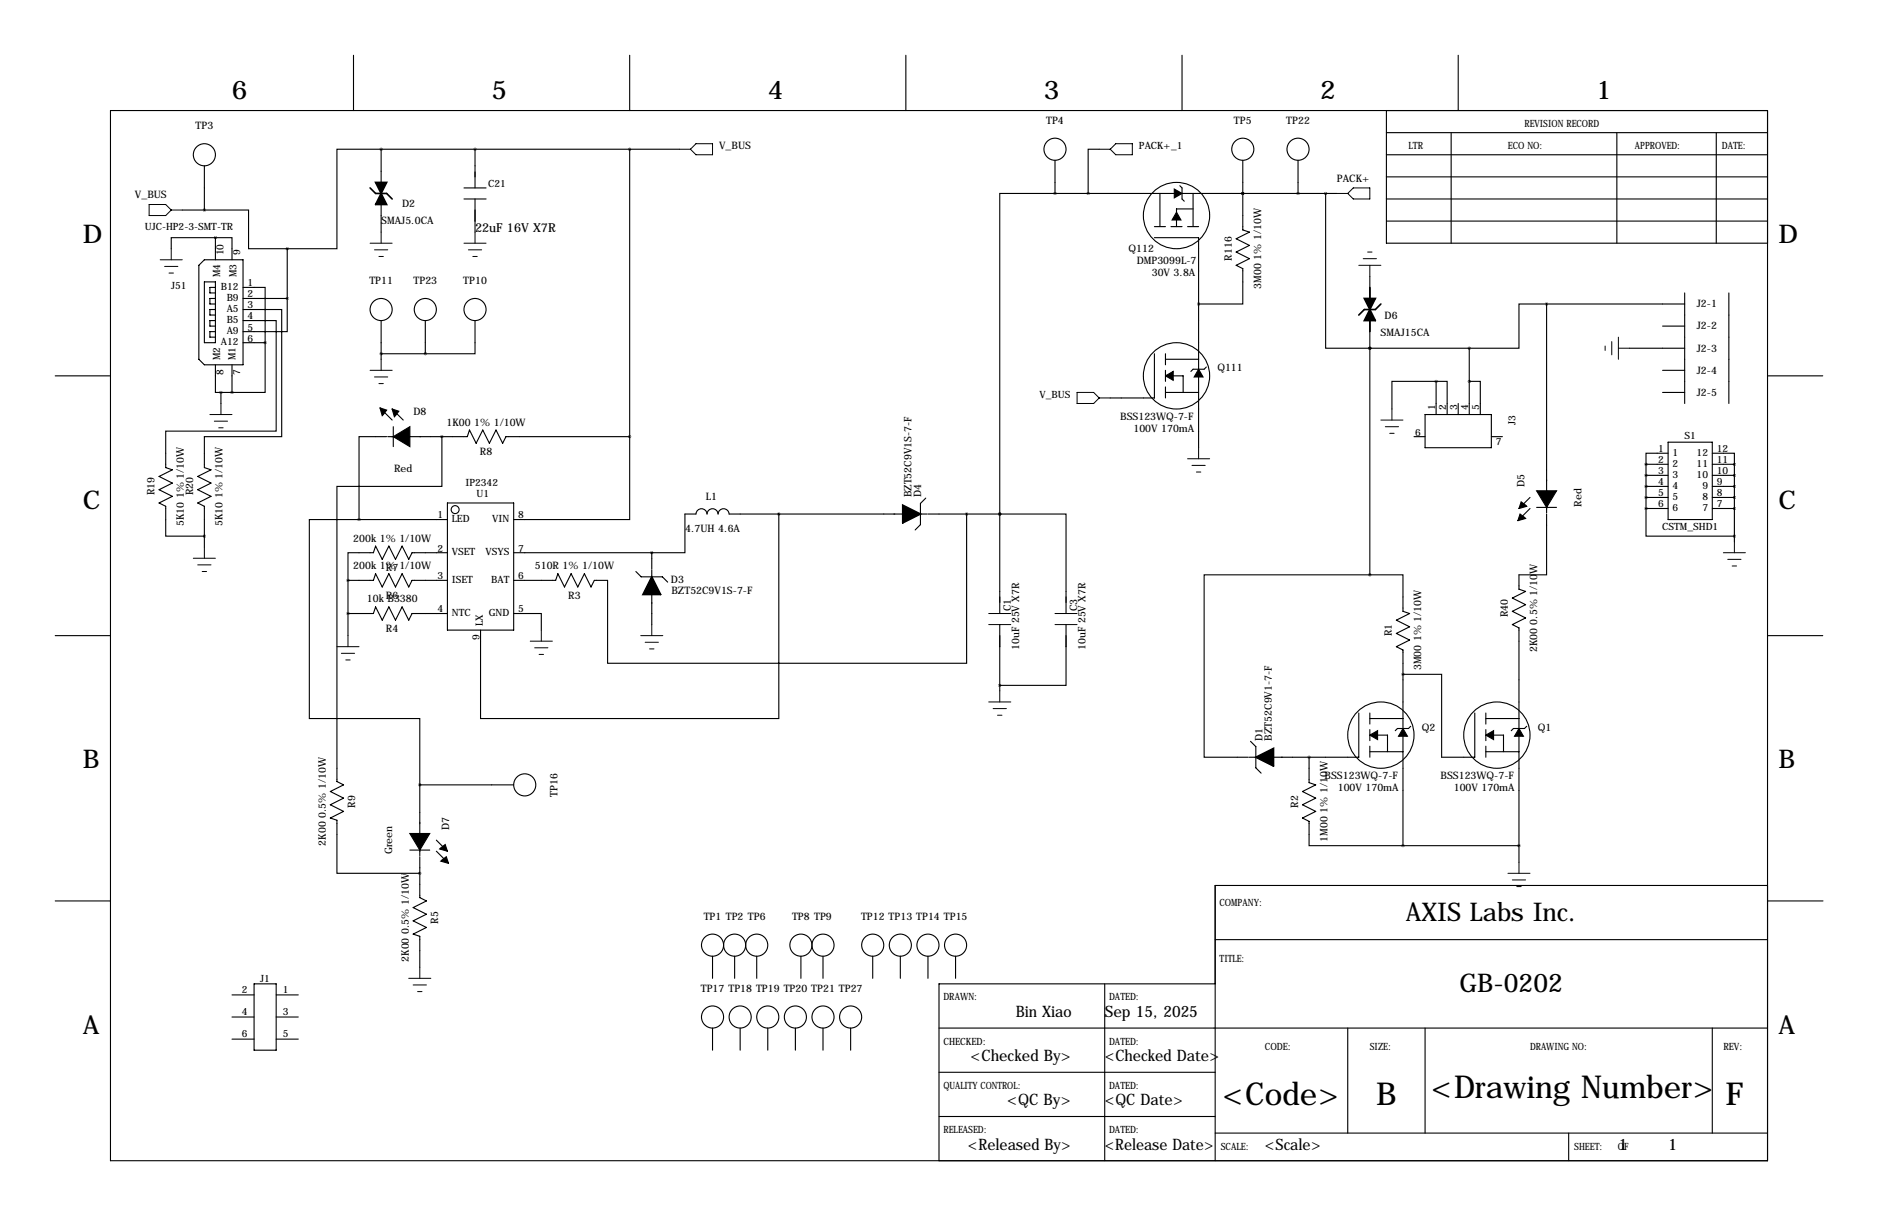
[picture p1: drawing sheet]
<svg xmlns="http://www.w3.org/2000/svg" width="432mm" height="279mm" viewBox="0 0 432 279" stroke-linecap="round" stroke-linejoin="round" font-family="sans-serif">
<g fill="none" stroke="#000" stroke-width=".25">
<path d="M81.3 12.7v12.7M144.8 12.7v12.7M208.3 12.7v12.7M271.8 12.7v12.7M335.3 12.7v12.7M25.4 25.4h381v241.3h-381zM47 38.1v10.2M87.6 34.3h-10.1v22.9h-11.5M87.6 34.3v7.6M87.6 34.3h68.6M109.2 34.3v8.9M144.8 34.3v66"/>
<path d="M242.6 36.8v7.6M252.7 34.3h-2.5v10.1M285.8 36.8v16l1.5 .5-3.1 1.6 3.1 1.5-3.1 1.5 3.1 1.5-3.1 1.6 1.6 .7v8.1h-10.2M298.4 36.8v7.6M318.8 30.5h87.6M318.8 35.6h87.6M318.8 25.4v30.5h87.6M333.7 30.5v25.4M371.8 30.5v25.4M394.6 30.5v25.4M41.9 48.3h5.1M47 48.3h10.1v8.9h8.9"/>
<path d="M49.5 54.6h3.8v5.1M49.5 54.6h-10.1v2.6M49.5 54.6v5.1M66 57.2v11.4M87.6 47v6.3M106.7 45.7h5.1M106.7 43.2h5.1M109.2 45.7v7.6M242.6 44.4h-12.7v73.7M242.6 44.4h64.7M265.4 54.6h10.2v48.3M265.4 52.1h2.6"/>
<path d="M266.7 44.4v7.7M269.2 52.1h2.6M271.3 42.7l.5 .5v2.5l.5 .5M273 52.1h2.6M274.3 44.4v7.7M274.3 48h-3.8v4.1M285.8 44.4h.1M304.8 44.4v35.6h10.2M318.8 45.7h87.6M318.8 50.8h87.6M318.8 40.6h87.6M45.7 61l1.3-1.3h8.9v24.1h-8.9l-1.3-1.3z"/>
<path d="M47 64.8h2.5v13.9h-2.5zM49.5 66h-1.2v1.3h1.2M49.5 68.6h-1.2v1.2h1.2M49.5 71.1h-1.2v1.3h1.2M49.5 73.7h-1.2v1.2h1.2M49.5 76.2h-1.2v1.3h1.2M55.9 66h5.1v12.7M55.9 73.7h7.6v25.4h-25.4v8.3l1.5 .5-3 1.6 3 1.5-3 1.5 3 1.5-3 1.6 1.5 .7v6.9h8.9M55.9 71.1h8.9v29.2h-17.8v7.1l1.5 .5-3 1.6 3 1.5-3 1.5 3 1.5-3 1.6 1.5 .7v9.4M55.9 68.6h10.1M55.9 78.7h5.1M61 78.7v11.5h-7.7"/>
<path d="M66 68.6v7.6h-10.1M87.6 73.7v8.8M97.8 73.7v7.6M109.2 73.7v7.6h-11.4M315 63.5v68.6M355.6 69.8h-6.4v10.2h-11.4M355.6 69.8h31.7M355.6 69.8v48.1M382.3 74.9h5M387.3 67.3v25.4M397.5 67.3v25.4M12.7 86.4h12.7"/>
<path d="M49.5 83.8v6.4h1.3M50.8 90.2h2.5M50.8 90.2v2.5M53.3 83.8v6.4M87.6 94l2.6 2.5M87.6 81.3h10.2M90.2 94l2.5 2.5M90.4 98v4.6M265.4 81.3v10.1h-10.1M268 81.3v2.5M268 85.1v2.5M268 88.9v2.5"/>
<path d="M268 90.2h7.6M268 82.5h7.6M269.7 86.4h2.3v3.8M277.4 84.3l-.5 .5h-2.6l-.5 .5M315 80h.1M315 80h22.8M327.7 95.2h15.2v7.7h-15.2zM330.2 87.6h2.5v7.6M330.2 87.6h-10.2v6.4M330.2 87.6v7.6M335.3 92.7v2.5M337.8 87.6h2.6v7.6"/>
<path d="M337.8 80v15.2M374.6 80h12.7M382.3 90.2h5M382.3 85.1h5M406.4 86.4h12.7M82.5 119.4h-11.4v45.7h25.4v15.2M82.5 119.4h20.4M88.9 100.3h-6.4v19.1M89.2 100.3h18.2l.5-1.5 1.6 3.1 1.5-3.1 1.5 3.1 1.5-3.1 1.6 3.1 .7-1.6h28.5M101.6 100.3v11.5h-24.1v67.8l1.5 .7-3.1 1.6 3.1 1.5-3.1 1.5 3.1 1.5-3.1 1.6 1.6 .5v12.2h19M102.9 115.6h15.2v29.2h-15.2zM144.8 100.3v19.1h-26.7"/>
<path d="M160 118.1h-2.5v8.9h-7.6M160 118.1a1.27 1.27 0 0 1 1.3-1.2 1.27 1.27 0 0 1 1.3 1.2M162.6 118.1a1.27 1.27 0 0 1 1.2-1.2 1.27 1.27 0 0 1 1.3 1.2M165.1 118.1a1.27 1.27 0 0 1 1.3-1.2 1.27 1.27 0 0 1 1.2 1.2h40M179.1 118.1v47h-68.6v-20.3M211.6 118.1h1.6M212.9 114.5l-1.3 1.2v4.8l-1.2 1.3M213.4 118.1h16.5M222.2 118.1v34.3h-82.5v-19.1h-3l-.8 1.6-1.5-3.1-1.6 3.1-1.5-3.1-1.5 3.1-1.5-3.1-.5 1.5h-9.7M229.9 118.1h.1M229.9 118.1h15.2v22.9M229.9 118.1v22.9"/>
<path d="M325.1 100.3h2.6M342.9 100.3h2.5M351.8 114.3l-2.6 2.5M351.8 116.8l-2.6 2.6M353.3 116.6h4.6M355.6 118.1v14h-6.4v3.3l1.6 .5-3.1 1.5 3.1 1.5-3.1 1.6 3.1 1.5-3.1 1.5 1.5 .8v53.8M378.5 116.8v6.4h20.3M378.5 106.7h5M378.5 109.2h5M378.5 111.8h5M378.5 114.3h5M378.5 116.8h5"/>
<path d="M378.5 106.7v10.1M383.5 104.1h-5v2.6M383.5 101.6h10.2v17.8h-10.2zM393.7 104.1h5.1v2.6M393.7 106.7h5.1M393.7 109.2h5.1M393.7 111.8h5.1M393.7 114.3h5.1M393.7 116.8h5.1M398.8 106.7v17.8M80 133.3h5.9l.5-1.5 1.5 3.1 1.5-3.1 1.5 3.1 1.6-3.1 1.5 3.1 .7-1.6h8.2M80 133.3v12.7"/>
<path d="M102.9 127h-8.2l-.7 1.5-1.5-3-1.6 3-1.5-3-1.5 3-1.5-3-.5 1.5h-5.9v6.3M118.1 127h31.8M146.2 131.3l1.2 1.2h4.9l1.2 1.3M149.9 127v3.8M149.9 131v1.5M149.9 136.6v6.9M315 132.1h7.6v8.4l1.5 .5-3 1.5 3 1.5-3 1.5 3 1.6-3 1.5 1.5 .8v44.9M315 132.1h-38.1v41.9h10.1M12.7 146h12.7M80 141h5.9l.5-1.6 1.5 3.1 1.5-3.1 1.5 3.1 1.6-3.1 1.5 3.1 .7-1.5h8.2M118.1 141h6.4v3.8M229.9 143.5v15.3"/>
<path d="M245.1 143.5v14h-15.2M322.6 154.9h8.9v19.1h7.6v-10.2M406.4 146h12.7M287.2 174h1.5M287.5 170.3l1.2 1.3v4.8l1.3 1.2M301 174v5.8l1.5 .5-3 1.6 3 1.5-3 1.5 3 1.5-3 1.6 1.5 .7v5.6h21.6M312.4 163.8v10.2h-19.6M315 163.8v2.6M315 167.6v2.6M315 171.4v2.6M315 172.7h7.6M315 165.1h7.6"/>
<path d="M316.7 168.9h2.3v3.8M324.4 166.9l-.6 .5h-2.5l-.5 .5M341.6 163.8v2.6M341.6 167.6v2.6M341.6 171.4v2.6M341.6 172.7h7.6M341.6 165.1h7.6M343.4 168.9h2.3v3.8M351 166.9l-.5 .5h-2.5l-.5 .5M94.2 195.3h4.6M96.5 180.3v16.3M96.5 196.8v9.4l1.5 .8-3 1.5 3 1.6-3 1.5 3 1.5-3 1.5 1.5 .5v7.1"/>
<path d="M96.5 180.3h21.6M100.3 193l2.6 2.6M100.3 195.6l2.6 2.5M322.6 194.3h26.6M12.7 207h12.7M163.8 219.7v5.1M168.9 219.7v5.1M174 219.7v5.1M184.1 219.7v5.1M189.2 219.7v5.1M200.7 219.7v5.1M207 219.7v5.1"/>
<path d="M213.4 219.7v5.1M219.7 219.7v5.1M279.4 215.9h127M406.4 203.5h-127v63.2M406.5 207h12.7M53.3 228.6h5.1M53.3 233.7h5.1M53.3 238.8h5.1M58.4 226.1h5.1v15.2h-5.1zM63.5 228.6h5.1M63.5 233.7h5.1M63.5 238.8h5.1"/>
<path d="M163.8 236.2v5.1M170.2 236.2v5.1M176.5 236.2v5.1M182.9 236.2v5.1M189.2 236.2v5.1M195.6 236.2v5.1M215.9 236.2h190.5M254 226.1v40.6M279.4 226.1h-63.5v40.6M309.9 236.2v24.1M327.7 236.2v24.1M393.7 236.2v24.1"/>
<path d="M215.9 246.4h63.5M215.9 256.5h63.5M279.4 260.3h127M360.7 260.3v6.4"/>
<circle cx="47" cy="35.6" r="2.54"/>
<circle cx="242.6" cy="34.3" r="2.54"/>
<circle cx="285.8" cy="34.3" r="2.54"/>
<circle cx="298.5" cy="34.3" r="2.54"/>
<circle cx="270.5" cy="49.5" r="7.6"/>
<circle cx="87.6" cy="71.1" r="2.54"/>
<circle cx="97.8" cy="71.1" r="2.54"/>
<circle cx="109.2" cy="71.1" r="2.54"/>
<circle cx="270.5" cy="86.4" r="7.6"/>
<circle cx="104.6" cy="117.1" r=".91"/>
<circle cx="317.5" cy="168.9" r="7.6"/>
<circle cx="344.2" cy="168.9" r="7.6"/>
<circle cx="120.7" cy="180.3" r="2.54"/>
<circle cx="163.8" cy="217.2" r="2.54"/>
<circle cx="168.9" cy="217.2" r="2.54"/>
<circle cx="174" cy="217.2" r="2.54"/>
<circle cx="184.2" cy="217.2" r="2.54"/>
<circle cx="189.2" cy="217.2" r="2.54"/>
<circle cx="200.7" cy="217.2" r="2.54"/>
<circle cx="207" cy="217.2" r="2.54"/>
<circle cx="213.4" cy="217.2" r="2.54"/>
<circle cx="219.7" cy="217.2" r="2.54"/>
<circle cx="163.8" cy="233.7" r="2.54"/>
<circle cx="170.2" cy="233.7" r="2.54"/>
<circle cx="176.5" cy="233.7" r="2.54"/>
<circle cx="182.9" cy="233.7" r="2.54"/>
<circle cx="189.2" cy="233.7" r="2.54"/>
<circle cx="195.6" cy="233.7" r="2.54"/>
</g>
<g fill="#000" stroke="#000" stroke-width=".25">
<path d="M270.5 48.8l1 1.7h-2zM270 43.4l1.8 1-1.8 1.1zM87.4 93.7l1.5 .5-1 1.3zM90.2 94l1.5 .5-1 1.3zM268 86.4l1.7-1.1v2.1zM275.6 84.8l1 1.8h-2zM90.4 100.3h3.8v2.3zM90.4 100.3l3.8-2.3v2.3zM349.5 118.1l1.3 1-1.8 .5zM349.8 115.3l1.2 1-1.8 .5zM355.6 112.8h2.3l-2.3 3.8zM353.3 112.8h2.3v3.8z"/>
<path d="M315 168.9l1.7-1v2zM322.6 167.4l1 1.8h-2zM341.6 168.9l1.8-1v2zM349.2 167.4l1.1 1.8h-2.1zM94.2 191.5h2.3v3.8zM96.5 191.5h2.3l-2.3 3.8zM101.1 195.1l1.3-1 .5 1.5zM101.3 197.9l1.3-1.1 .5 1.6z"/>
</g>
<path d="M87.6 44.4l1.3 2.6h-2.5zM86.4 41.9h2.5l-1.3 2.5zM313.7 68.6h2.5l-1.2 2.5zM315 71.1l1.2 2.6h-2.5zM149.9 132.5l2 4.1h-4.1zM207.6 116.1l4 2-4 2zM288.7 174l4.1-2v4z" fill="#000" stroke="#000" stroke-width=".38"/>
<path d="M85.1 43.2l1.3 1.2h2.5l1.3 1.3M317.5 69.8l-1.3 1.3h-2.5l-1.3 1.3" fill="none" stroke="#000" stroke-width=".38"/>
<g fill="none" stroke="#000" stroke-width=".23">
<path d="M156.2 34.3h2.5M160 33h3.8v2.6h-3.8l-1.3-1.3zM252.7 34.3h2.6M256.5 33h3.8v2.6h-3.8l-1.2-1.3zM34.3 47h3.8l1.3 1.3-1.3 1.2h-3.8zM36.8 59.7h5.1M39.4 57.2v2.5M39.4 48.3h2.5M85.1 55.9h5.1M86.1 57.4h3.1M87.1 58.9h1M87.6 53.3v2.6"/>
<path d="M106.7 55.9h5.1M107.7 57.4h3M108.7 58.9h1M109.2 53.3v2.6M307.3 44.4h2.6M311.1 43.2h3.9v2.5h-3.9l-1.2-1.3zM313.4 59.4h3.1M314.5 57.9h1M37.8 61.2h3.1M38.9 62.7h1M312.4 61h5.1M315 61v2.5"/>
<path d="M369.1 79.5v1M370.6 78.5v3M372.1 77.5v5M48.3 95.2h5M49.3 96.8h3M50.3 98.3h1M50.8 92.7v2.5M85.1 85.1h5.1M86.1 86.6h3.1M87.1 88.1h1M87.6 82.5v2.6M247.6 90.2h3.9l1.2 1.2-1.2 1.3h-3.9z"/>
<path d="M252.7 91.4h2.6M317.5 96.5h5.1M318.5 98h3.1M319.5 99.6h1M320 94v2.5M372.1 80h2.5M273 105.4h5.1M274.1 106.9h3M275.1 108.5h1M275.6 102.9v2.5M44.4 128.3h5.1M45.5 129.8h3"/>
<path d="M46.5 131.3h1M47 125.7v2.6M396.2 127h5.1M397.3 128.5h3M398.3 130h1M398.8 124.5v2.5M77.5 148.6h5M78.5 150.1h3M79.5 151.6h1M80 146v2.6M121.9 147.3h5.1M122.9 148.8h3.1"/>
<path d="M124 150.4h1M124.5 144.8v2.5M147.3 146h5.1M148.3 147.6h3.1M149.4 149.1h1M149.9 143.5v2.5M227.3 141h5.1M227.3 143.5h5.1M229.9 158.8v2.5M242.6 141h5M242.6 143.5h5M227.3 161.3h5.1"/>
<path d="M228.3 162.8h3.1M229.4 164.3h1M349.2 198.1v2.6M346.7 200.7h5.1M347.7 202.2h3.1M348.7 203.7h1.1M94 224.8h5.1M95 226.3h3M96 227.8h1M96.5 222.2v2.6"/>
</g>
<path d="M285.7 44.5a.05 .05 0 0 0 .1 0 .05 .05 0 0 0-.1 0zM285.7 44.5a.05 .05 0 0 0 .1 0 .05 .05 0 0 0-.1 0zM378.4 106.7a.05 .05 0 0 0 .1 0 .05 .05 0 0 0-.1 0zM378.4 114.3a.05 .05 0 0 0 .1 0 .05 .05 0 0 0-.1 0zM378.4 111.8a.05 .05 0 0 0 .1 0 .05 .05 0 0 0-.1 0zM378.4 109.2a.05 .05 0 0 0 .1 0 .05 .05 0 0 0-.1 0zM378.4 116.8a.05 .05 0 0 0 .1 0 .05 .05 0 0 0-.1 0zM49.5 54.6a.05 .05 0 0 0 .1 0 .05 .05 0 0 0-.1 0zM66 68.6a.05 .05 0 0 0 .1 0 .05 .05 0 0 0-.1 0zM60.9 78.7a.05 .05 0 0 0 .1 0 .05 .05 0 0 0-.1 0zM53.3 90.2a.05 .05 0 0 0 .1 0 .05 .05 0 0 0-.1 0zM66 57.2a.05 .05 0 0 0 .1 0 .05 .05 0 0 0-.1 0zM87.6 34.3a.05 .05 0 0 0 .1 0 .05 .05 0 0 0-.1 0zM314.9 80a.05 .05 0 0 0 .1 0 .05 .05 0 0 0-.1 0zM314.9 80a.05 .05 0 0 0 .1 0 .05 .05 0 0 0-.1 0zM349.2 194.3a.05 .05 0 0 0 .1 0 .05 .05 0 0 0-.1 0zM314.9 132.1a.05 .05 0 0 0 .1 0 .05 .05 0 0 0-.1 0zM229.8 118.1a.05 .05 0 0 0 .1 0 .05 .05 0 0 0-.1 0zM242.5 44.5a.05 .05 0 0 0 .1 0 .05 .05 0 0 0-.1 0zM229.8 118.1a.05 .05 0 0 0 .1 0 .05 .05 0 0 0-.1 0zM229.8 157.5a.05 .05 0 0 0 .1 0 .05 .05 0 0 0-.1 0zM87.6 81.3a.05 .05 0 0 0 .1 0 .05 .05 0 0 0-.1 0zM298.4 44.5a.05 .05 0 0 0 .1 0 .05 .05 0 0 0-.1 0zM149.8 127a.05 .05 0 0 0 .1 0 .05 .05 0 0 0-.1 0zM179 118.1a.05 .05 0 0 0 .1 0 .05 .05 0 0 0-.1 0zM222.2 118.1a.05 .05 0 0 0 .1 0 .05 .05 0 0 0-.1 0zM82.5 119.4a.05 .05 0 0 0 .1 0 .05 .05 0 0 0-.1 0z" fill="#000" stroke="#000" stroke-width=".63"/>
<g font-size="7.3">
<text x="281.1" y="254">&lt;Code&gt;</text>
<text x="316.4" y="254">B</text>
<text x="329.1" y="252.2">&lt;Drawing Number&gt;</text>
<text x="396.7" y="254">F</text>
</g>
<g font-size="5.9">
<text x="53.3" y="22.9">6</text>
<text x="113" y="22.9">5</text>
<text x="176.5" y="22.9">4</text>
<text x="240" y="22.9">3</text>
<text x="303.5" y="22.9">2</text>
<text x="367" y="22.9">1</text>
<text x="19" y="55.9">D</text>
<text x="408.9" y="55.9">D</text>
<text x="19" y="116.8">C</text>
<text x="408.9" y="116.8">C</text>
<text x="19" y="176.5">B</text>
<text x="408.9" y="176.5">B</text>
<text x="323.2" y="211.6">AXIS Labs Inc.</text>
<text x="335.6" y="227.9">GB-0202</text>
<text x="19" y="237.5">A</text>
<text x="408.9" y="237.5">A</text>
</g>
<g font-size="3.6">
<text x="233.6" y="233.7">Bin Xiao</text>
<text x="254" y="233.7">Sep 15, 2025</text>
<text x="223.2" y="243.8">&lt;Checked By&gt;</text>
<text x="254" y="243.8">&lt;Checked Date&gt;</text>
<text x="231.6" y="254">&lt;QC By&gt;</text>
<text x="254" y="254">&lt;QC Date&gt;</text>
<text x="222.5" y="264.2">&lt;Released By&gt;</text>
<text x="254" y="264.2">&lt;Release Date&gt;</text>
<text x="290.8" y="264.2">&lt;Scale&gt;</text>
<text x="372.1" y="264.2">1</text>
<text x="383.5" y="264.2">1</text>
</g>
<text font-size="2.8" x="109.2" y="53.3">22uF 16V X7R</text>
<g font-size="2.4">
<text x="45" y="29.7">TP3</text>
<text x="240.5" y="28.4">TP4</text>
<text x="283.7" y="28.4">TP5</text>
<text x="295.8" y="28.4">TP22</text>
<text x="165.4" y="34.3">V_BUS</text>
<text x="307.4" y="41.9">PACK+</text>
<text x="31" y="45.5">V_BUS</text>
<text x="92.5" y="47.6">D2</text>
<text x="87.6" y="51.6">SMAJ5.0CA</text>
<text x="259.5" y="57.8">Q112</text>
<text x="283.2" y="59.9" transform="rotate(-90 283.2 59.9)">R116</text>
<text x="84.9" y="65.3">TP11</text>
<text x="95.1" y="65.3">TP23</text>
<text x="106.5" y="65.3">TP10</text>
<text x="261.4" y="60.7">DMP3099L-7</text>
<text x="264.8" y="63.5">30V 3.8A</text>
<text x="290" y="66.4" transform="rotate(-90 290 66.4)">3M00 1% 1/10W</text>
<text x="390.1" y="70.6">J2-1</text>
<text x="317.4" y="77.2">SMAJ15CA</text>
<text x="318.4" y="73.3">D6</text>
<text x="390.1" y="75.7">J2-2</text>
<text x="390.1" y="80.8">J2-3</text>
<text x="279.9" y="85.3">Q111</text>
<text x="390.1" y="85.9">J2-4</text>
<text x="95" y="95.2">D8</text>
<text x="390.1" y="90.9">J2-5</text>
<text x="102.7" y="97.8">1K00 1% 1/10W</text>
<text x="257.6" y="96.4">BSS123WQ-7-F</text>
<text x="260.6" y="99.2">100V 170mA</text>
<text x="110.3" y="104.5">R8</text>
<text x="35.6" y="113.8" transform="rotate(-90 35.6 113.8)">R19</text>
<text x="44.4" y="113.8" transform="rotate(-90 44.4 113.8)">R20</text>
<text x="90.6" y="108.3">Red</text>
<text x="350.5" y="112" transform="rotate(-90 350.5 112)">D5</text>
<text x="162.3" y="114.8">L1</text>
<text x="209.6" y="114.3" transform="rotate(-90 209.6 114.3)">BZT52C9V1S-7-F</text>
<text x="211.8" y="114.3" transform="rotate(-90 211.8 114.3)">D4</text>
<text x="363.6" y="116.4" transform="rotate(-90 363.6 116.4)">Red</text>
<text x="42.3" y="120.9" transform="rotate(-90 42.3 120.9)">5K10 1% 1/10W</text>
<text x="51.2" y="120.9" transform="rotate(-90 51.2 120.9)">5K10 1% 1/10W</text>
<text x="81.2" y="124.5">200k 1% 1/10W</text>
<text x="157.5" y="122.3">4.7UH 4.6A</text>
<text x="81.2" y="130.8">200k 1% 1/10W</text>
<text x="88.7" y="131.2">R7</text>
<text x="123" y="130.8">510R 1% 1/10W</text>
<text x="88.7" y="137.6">R6</text>
<text x="130.7" y="137.6">R3</text>
<text x="154.3" y="133.9">D3</text>
<text x="154.4" y="136.5">BZT52C9V1S-7-F</text>
<text x="84.4" y="138.4">10k B3380</text>
<text x="232.4" y="140.5" transform="rotate(-90 232.4 140.5)">C1</text>
<text x="247.6" y="140.5" transform="rotate(-90 247.6 140.5)">C3</text>
<text x="346.7" y="141.8" transform="rotate(-90 346.7 141.8)">R40</text>
<text x="88.7" y="145.2">R4</text>
<text x="234.3" y="149.4" transform="rotate(-90 234.3 149.4)">10uF 25V X7R</text>
<text x="249.6" y="149.4" transform="rotate(-90 249.6 149.4)">10uF 25V X7R</text>
<text x="320" y="146.2" transform="rotate(-90 320 146.2)">R1</text>
<text x="353.5" y="149.9" transform="rotate(-90 353.5 149.9)">2K00 0.5% 1/10W</text>
<text x="326.8" y="154" transform="rotate(-90 326.8 154)">3M00 1% 1/10W</text>
<text x="326.9" y="167.9">Q2</text>
<text x="353.6" y="167.9">Q1</text>
<text x="290.3" y="170.2" transform="rotate(-90 290.3 170.2)">D1</text>
<text x="292.4" y="170.2" transform="rotate(-90 292.4 170.2)">BZT52C9V1-7-F</text>
<text x="304.5" y="179">BSS123WQ-7-F</text>
<text x="331.2" y="179">BSS123WQ-7-F</text>
<text x="81.7" y="185.6" transform="rotate(-90 81.7 185.6)">R9</text>
<text x="128.2" y="183" transform="rotate(-90 128.2 183)">TP16</text>
<text x="298.4" y="185.6" transform="rotate(-90 298.4 185.6)">R2</text>
<text x="307.6" y="181.7">100V 170mA</text>
<text x="334.3" y="181.7">100V 170mA</text>
<text x="103.3" y="190.7" transform="rotate(-90 103.3 190.7)">D7</text>
<text x="74.9" y="194.3" transform="rotate(-90 74.9 194.3)">2K00 0.5% 1/10W</text>
<text x="90.2" y="196.3" transform="rotate(-90 90.2 196.3)">Green</text>
<text x="305.2" y="193.4" transform="rotate(-90 305.2 193.4)">1M00 1% 1/10W</text>
<text x="100.7" y="212.2" transform="rotate(-90 100.7 212.2)">R5</text>
<text x="161.8" y="211.3">TP1 TP2 TP6</text>
<text x="182.1" y="211.3">TP8 TP9</text>
<text x="198" y="211.3">TP12 TP13 TP14 TP15</text>
<text x="94" y="221" transform="rotate(-90 94 221)">2K00 0.5% 1/10W</text>
<text x="161.1" y="227.8">TP17 TP18 TP19 TP20 TP21 TP27</text>
</g>
<g font-size="2.3">
<text x="350.5" y="29.2">REVISION RECORD</text>
<text x="261.9" y="34.3">PACK+_1</text>
<text x="323.8" y="34.3">LTR</text>
<text x="346.7" y="34.3">ECO NO:</text>
<text x="375.9" y="34.3">APPROVED:</text>
<text x="395.9" y="34.3">DATE:</text>
<text x="112.3" y="42.9">C21</text>
<text x="33.3" y="52.9">UJC-HP2-3-SMT-TR</text>
<text x="51.4" y="58.7" transform="rotate(-90 51.4 58.7)">10</text>
<text x="55.2" y="58.7" transform="rotate(-90 55.2 58.7)">9</text>
<text x="50.6" y="63.7" transform="rotate(-90 50.6 63.7)">M4</text>
<text x="54.4" y="63.7" transform="rotate(-90 54.4 63.7)">M3</text>
<text x="56.9" y="65.8">1</text>
<text x="39.4" y="66.3">J51</text>
<text x="50.8" y="66.6">B12</text>
<text x="52.1" y="69.1">B9</text>
<text x="52.1" y="71.7">A5</text>
<text x="56.9" y="68.3">2</text>
<text x="56.9" y="70.9">3</text>
<text x="52.1" y="74.2">B5</text>
<text x="52.1" y="76.8">A9</text>
<text x="56.9" y="73.4">4</text>
<text x="56.9" y="75.9">5</text>
<text x="50.6" y="82.8" transform="rotate(-90 50.6 82.8)">M2</text>
<text x="50.8" y="79.3">A12</text>
<text x="54.1" y="82.8" transform="rotate(-90 54.1 82.8)">M1</text>
<text x="56.9" y="78.5">6</text>
<text x="51.4" y="86.1" transform="rotate(-90 51.4 86.1)">8</text>
<text x="55.2" y="86.1" transform="rotate(-90 55.2 86.1)">7</text>
<text x="239" y="91.4">V_BUS</text>
<text x="329.9" y="94.2" transform="rotate(-90 329.9 94.2)">1</text>
<text x="332.5" y="94.2" transform="rotate(-90 332.5 94.2)">2</text>
<text x="335" y="94.2" transform="rotate(-90 335 94.2)">3</text>
<text x="337.6" y="94.2" transform="rotate(-90 337.6 94.2)">4</text>
<text x="340.1" y="94.2" transform="rotate(-90 340.1 94.2)">5</text>
<text x="325.4" y="100.1">6</text>
<text x="348.5" y="97.6" transform="rotate(-90 348.5 97.6)">J3</text>
<text x="387.3" y="100.8">S1</text>
<text x="343.9" y="102.2">7</text>
<text x="381.3" y="103.9">1</text>
<text x="381.3" y="106.4">2</text>
<text x="384.6" y="104.7">1</text>
<text x="384.6" y="107.2">2</text>
<text x="390.1" y="107.2">11</text>
<text x="390.1" y="104.7">12</text>
<text x="394.7" y="106.4">11</text>
<text x="394.7" y="103.9">12</text>
<text x="107" y="111.6">IP2342</text>
<text x="381.3" y="109">3</text>
<text x="381.3" y="111.5">4</text>
<text x="384.6" y="109.8">3</text>
<text x="384.6" y="112.3">4</text>
<text x="390.1" y="109.8">10</text>
<text x="391.4" y="112.3">9</text>
<text x="394.7" y="111.5">9</text>
<text x="394.7" y="109">10</text>
<text x="100.6" y="119.1">1</text>
<text x="103.9" y="119.9">LED</text>
<text x="109.6" y="114.3">U1</text>
<text x="113.2" y="119.9">VIN</text>
<text x="119.1" y="119.1">8</text>
<text x="381.3" y="114">5</text>
<text x="381.3" y="116.6">6</text>
<text x="384.6" y="114.9">5</text>
<text x="384.6" y="117.4">6</text>
<text x="391.4" y="117.4">7</text>
<text x="391.4" y="114.9">8</text>
<text x="394.7" y="116.6">7</text>
<text x="394.7" y="114">8</text>
<text x="382.2" y="121.8">CSTM_SHD1</text>
<text x="100.6" y="126.7">2</text>
<text x="103.9" y="127.6">VSET</text>
<text x="111.6" y="127.6">VSYS</text>
<text x="119.1" y="126.7">7</text>
<text x="100.6" y="133.1">3</text>
<text x="103.9" y="133.9">ISET</text>
<text x="112.9" y="133.9">BAT</text>
<text x="119.1" y="133.1">6</text>
<text x="100.6" y="140.7">4</text>
<text x="103.9" y="141.5">NTC</text>
<text x="111" y="143.8" transform="rotate(-90 111 143.8)">LX</text>
<text x="112.4" y="141.5">GND</text>
<text x="119.1" y="140.7">5</text>
<text x="110.2" y="147.1" transform="rotate(-90 110.2 147.1)">9</text>
<text x="280.4" y="208.3">COMPANY:</text>
<text x="280.4" y="221">TITLE:</text>
<text x="59.8" y="225.6">J1</text>
<text x="55.6" y="228.1">2</text>
<text x="55.6" y="233.2">4</text>
<text x="65" y="228.1">1</text>
<text x="65" y="233.2">3</text>
<text x="216.9" y="229.9">DRAWN:</text>
<text x="255" y="229.9">DATED:</text>
<text x="55.6" y="238.3">6</text>
<text x="65" y="238.3">5</text>
<text x="216.9" y="240">CHECKED:</text>
<text x="255" y="240">DATED:</text>
<text x="290.8" y="241.3">CODE:</text>
<text x="315" y="241.3">SIZE:</text>
<text x="351.8" y="241.3">DRAWING NO:</text>
<text x="396.2" y="241.3">REV:</text>
<text x="216.9" y="250.2">QUALITY CONTROL:</text>
<text x="255" y="250.2">DATED:</text>
<text x="216.9" y="260.3">RELEASED:</text>
<text x="255" y="260.3">DATED:</text>
<text x="280.7" y="264.2">SCALE:</text>
<text x="361.9" y="264.2">SHEET:</text>
<text x="372" y="264.2">OF</text>
</g>
</svg>
